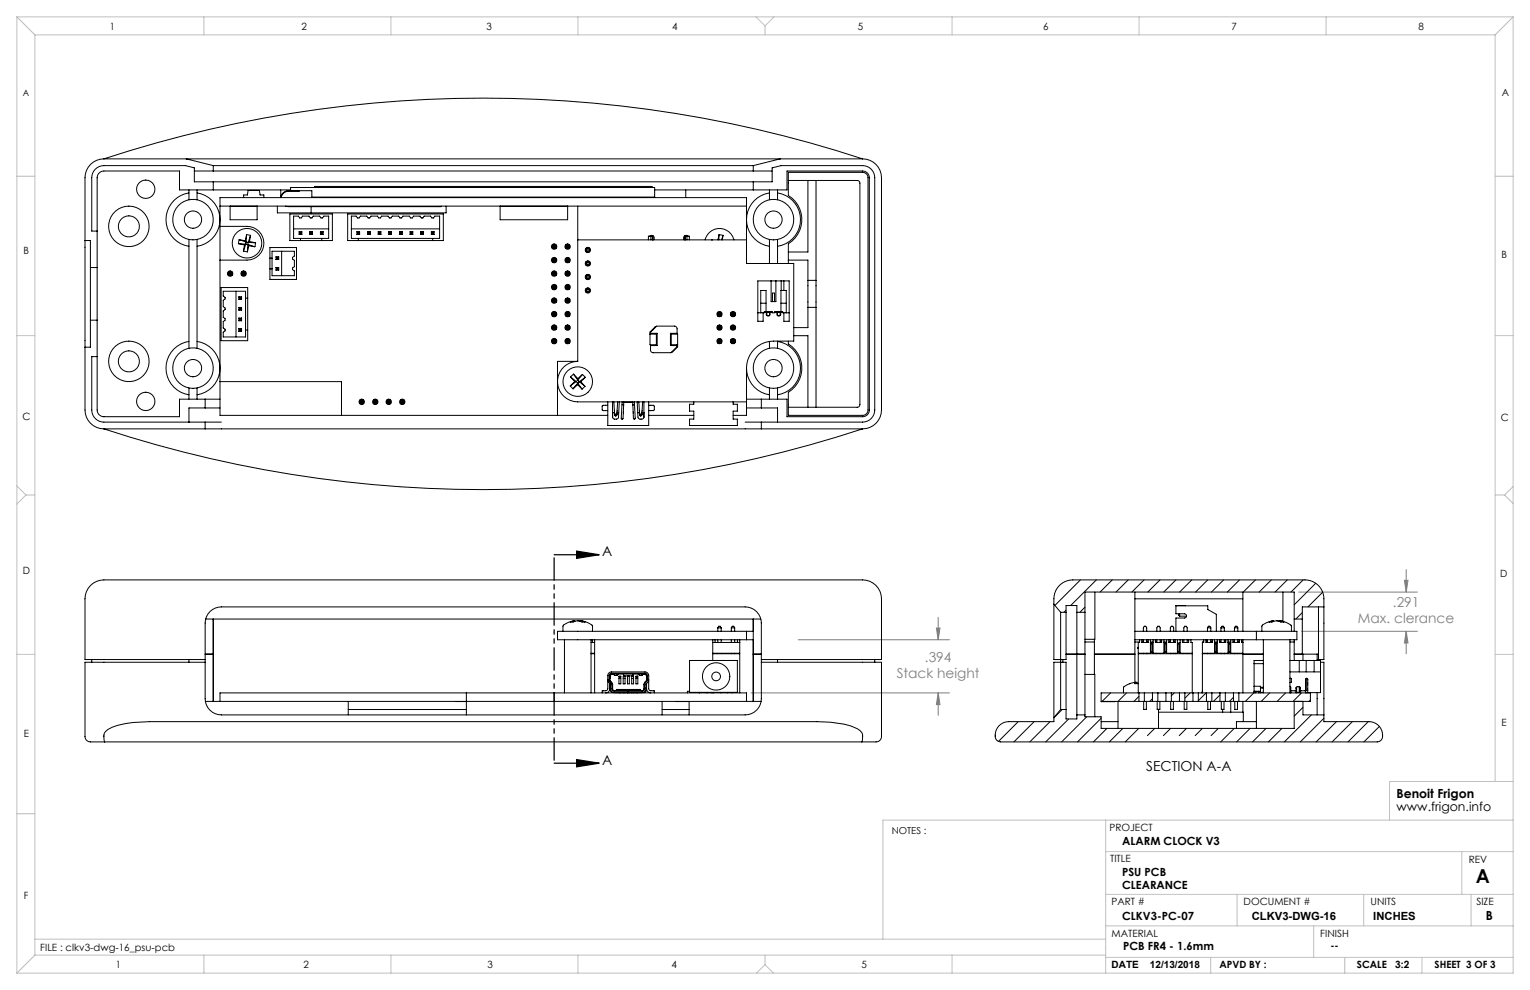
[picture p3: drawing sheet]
<svg xmlns="http://www.w3.org/2000/svg" width="432mm" height="279mm" viewBox="0 0 432 279" stroke-linecap="round" stroke-linejoin="round" font-family="sans-serif">
<path d="M156.4 156.6h12.7M162.7 155.5l6.4 1.1-6.4 1zM156.4 215.4h12.7M162.7 214.4l6.4 1-6.4 1z" fill="none" stroke="#000" stroke-width=".35"/>
<path d="M264.3 177.3h1l-.5 3.3zM264.8 174.2v6.4M366.5 167.1h33.5M367.3 178.2h32.7M396.4 163.8h1l-.5 3.3zM396.9 160.7v6.4M396.9 178.2v6.3M396.9 178.2l.5 3.3h-1zM211.9 195.6h56.1M225.3 180.6h42.7M264.8 195.6v6.3M264.8 195.6l.5 3.3h-1z" fill="none" stroke="#808080" stroke-width=".28"/>
<path d="M156.4 156.6v58.8" fill="none" stroke="#000" stroke-width=".35" stroke-dasharray="6.3 1.3 1.3 1.3 1.3 1.3" stroke-dashoffset="-.8"/>
<g fill="none" stroke="#c0c0c0" stroke-width=".28">
<path d="M4.8 4.8l5 5M4.8 4.8h422.2M4.8 4.8v269.8M9.8 9.8h412.2M9.8 9.8v259.8M57.5 4.8v5M110.3 4.8v5M163.1 4.8v5M213.4 4.8l2.5 2.5M215.9 7.3v2.5M218.4 4.8l-2.5 2.5M268.7 4.8v5"/>
<path d="M321.5 4.8v5M374.3 4.8v5M422 9.8v210.7M427 4.8l-5 5M427 4.8v269.8h-422.2M4.8 49.7h5M422 49.7h5M4.8 94.7h5M422 94.7h5M4.8 137.1l2.5 2.6M7.3 139.7l-2.5 2.6M7.3 139.7h2.5"/>
<path d="M422 139.7h2.6M424.6 139.7l2.4 2.4M427 137.3l-2.4 2.4M4.8 184.7h5M422 184.7h5M4.8 229.7h5M312 231.5v43.1M427 231.5h-177.8v33.6M427 220.5h-34.8v11M312 240.3h115M312 252.4h115M349.1 252.4v8.9"/>
<path d="M384.9 252.4v8.9M412.6 240.3v12.1M415.2 252.4v8.9M9.8 265.1h302.2M9.8 269.6l-5 5M9.8 269.6h302.2M57.5 269.6v5M110.3 269.6v5M163.1 269.6v5M215.9 272.2l-2.4 2.4M215.9 272.2l2.4 2.4M215.9 269.6v2.6"/>
<path d="M268.7 269.6v5M312 270.2h115M312 261.3h115M341.7 270.2v4.4M370.8 261.3v8.9M379.5 270.2v4.4M401.3 270.2v4.4"/>
</g>
<path d="M162.7 155.5l6.4 1.1-6.4 1zM162.7 214.4l6.4 1-6.4 1z" fill="#000"/>
<path d="M264.8 195.6l.5 3.3h-1zM264.3 177.3h1l-.5 3.3zM396.9 178.2l.5 3.3h-1zM396.4 163.8h1l-.5 3.3z" fill="#808080"/>
<g fill="none" stroke="#000" stroke-width=".28">
<path d="M29.3 44.8a5.3 5.3 0 0 0-5.3 5.4v17.7M29.3 44.8a342.8 342.8 0 0 1 214.1 0M29.3 44.8h214.1M52.6 44.8l7.6 1.9M53.3 54.4a7.6 7.6 0 0 0-6.5 7.6 7.6 7.6 0 0 0 6.5 7.5M53.3 53.6v2.8M54.8 48.3h163.1M55.6 54.4a7.6 7.6 0 0 1 6.5 7.6 7.6 7.6 0 0 1-6.5 7.5M55.6 53.6v2.8M60.2 46.7v1.6M60.2 51.3v2.3M60.2 46.7h152.4"/>
<path d="M62.1 58.2h148.6M64.9 58.2v3.8h7.7v-3.8M64.9 58.2h7.7M68.8 55.8v-.8h1l.2-1.3h3.2l.2 1.3h1.1v.8M78.3 58.2v1.9h47.6v-1.9M79.2 53.6v2M80.6 58.2l.8 .1h43.1v-.1M82 53.8v-.9h102.8v2.7h-96.8v-1.8h-6.6a2.25 2.25 0 0 0-2.2 2M82 53.6h-31.3v-5.3h-21.4a1.91 1.91 0 0 0-1.9 1.9v65.5a1.91 1.91 0 0 0 1.9 1.9h21.4v-4.9h11.4M84.4 53.8v.2h-3a2.1 2.1 0 0 0-2.1 1.8M87.8 58.3v1.8M88.8 52.9v-.3h95.2v.3"/>
<path d="M141.1 58.2h19.1M141.1 58.2v3.8h19.1v-3.8M163.1 58.2v43.8M184.8 53.6h37.3v-5.3h21.3a1.91 1.91 0 0 1 1.9 1.9v65.5a1.91 1.91 0 0 1-1.9 1.9h-21.3v-4.9h-11.4M193.5 53.6v2.2M212.6 46.7v1.6M212.6 51.3v2.3M217.2 54.4a7.6 7.6 0 0 0-6.5 7.6 7.6 7.6 0 0 0 6.5 7.5M217.2 53.6v2.8M219.4 54.4a7.6 7.6 0 0 1 6.5 7.6 7.6 7.6 0 0 1-6.5 7.5M219.4 53.6v2.8M220.2 44.8l-7.6 1.9"/>
<path d="M222.5 50.9h19.4a.76 .76 0 0 1 .8 .8v62.5a.76 .76 0 0 1-.8 .7h-19.4M222.5 50.9v-2.3h20.9a1.52 1.52 0 0 1 1.6 1.6v65.5a1.52 1.52 0 0 1-1.6 1.5h-20.9v-2.3M222.5 50.9v4.3a8 8 0 0 1 0 13.6v5.6M228 50.9v20.2h-5.5M230.3 50.9v28.2M243.4 44.8a5.3 5.3 0 0 1 5.4 5.4v65.5a5.3 5.3 0 0 1-5.4 5.3M24 67.9v30.1M24 67.9h1.5v30.1h-1.5M25.5 75.5h1.9M27.4 65.2h-1.5v-15a3.4 3.4 0 0 1 3.4-3.5h23l2.5 .7v3.9h163.1v-3.9l2.5-.7h23a3.4 3.4 0 0 1 3.5 3.5v65.5a3.4 3.4 0 0 1-3.5 3.4h-28.5M53.3 67.6v30.7M55.6 67.6v30.7"/>
<path d="M62.1 63.9h7.6a4.8 4.8 0 0 1 4.8 4.7 4.8 4.8 0 0 1-4.8 4.8h-7.6M64.5 76.7v1M64.5 76.7l.2 .3M64.5 76.7h.9M64.5 77.7h.9M64.7 77h.5M64.7 77.4h.5M64.7 77v.4M64.7 77.4l-.2 .3M65.2 77v.4M65.2 77.4l.2 .3M65.4 76.7l-.2 .3"/>
<path d="M65.4 76.7v1M67.3 68.8l1.7 .3M67.3 68.8l2.1 .1M67.5 67.7l1.7 .2M67.5 67.7l-.2 1.1M67.5 67.7l2 .6M68.3 76.7v1M68.3 76.7l.2 .3M68.3 76.7h.9M68.3 77.7h.9M68.5 77v.4M68.5 77.4l-.2 .3"/>
<path d="M68.5 77h.5M68.5 77.4h.5M68.7 70.9l1.1 .2M69 77.4l.2 .3M69 77v.4M69 69.1l-.3 1.8M69.2 67.9l.3 .4M69.2 76.7l-.2 .3M69.2 76.7v1M69.4 68.9l-.4 .2M69.4 68.9l-.7 2M69.4 68.9l.6 .1"/>
<path d="M69.5 68.3l.6 .1M69.5 68.3l-.1 .6M69.6 66.2l1.1 .2M69.6 66.2l-.4 1.7M69.6 66.2l-.1 2.1M70 69l.2 .4M70 69l1.9 .6M70 69l-.2 2.1M70.1 68.4l2 .1M70.1 68.4l-.1 .6M70.2 69.4l-.4 1.7M70.2 69.4l1.7 .2"/>
<path d="M70.4 68.2l1.7 .3M70.4 68.2l-.3 .2M70.7 66.4l-.3 1.8M70.7 66.4l-.6 2M72.1 68.5l-.2 1.1M76.2 72.9h.6M76.2 69.9h7.5v9h-7.5zM76.2 75.9h.6M76.8 70.9h6.3v1.4l-.5 .3v.5l.5 .4v1.8l-.5 .3v.5l.5 .4v1.3h-6.3zM77.9 72.5l.2 .1M77.9 73.2h.8M77.9 72.5h.8"/>
<path d="M77.9 72.5v.7M77.9 75.5v.7M77.9 75.5l.2 .1M77.9 76.2h.8M77.9 75.5h.8M78.1 73.1l-.2 .1M78.1 73.1h.4M78.1 72.6h.4M78.1 72.6v.5M78.1 75.6v.5M78.1 76.1l-.2 .1M78.1 76.1h.4"/>
<path d="M78.1 75.6h.4M78.5 73.1l.2 .1M78.5 72.6v.5M78.5 75.6v.5M78.5 76.1l.2 .1M78.7 72.5l-.2 .1M78.7 72.5v.7M78.7 75.5v.7M78.7 75.5l-.2 .1M79.5 70.9v6.9M81.8 60.4h12v7.5h-12zM82.9 61h1.3l.4 .5h.4l.4-.5h1.8l.4 .5h.4l.4-.5h1.8l.4 .5h.4l.4-.5h1.4v6.3h-9.9z"/>
<path d="M82.9 64.6h9.9M84.4 65.4v.8M84.4 65.4l.2 .2M84.4 65.4h.8M84.4 66.2h.8M84.6 66l-.2 .2M84.6 65.6v.4M84.6 65.6h.4M84.6 66h.4M84.8 67.3v.6M85 66l.2 .2M85 65.6v.4"/>
<path d="M85.2 65.4l-.2 .2M85.2 65.4v.8M87.4 65.4v.8M87.4 65.4l.2 .2M87.4 65.4h.8M87.4 66.2h.8M87.6 66l-.2 .2M87.6 65.6v.4M87.6 65.6h.4M87.6 66h.4M88 66l.2 .2M88 65.6v.4"/>
<path d="M88.2 65.4l-.2 .2M88.2 65.4v.8M90.4 65.4h.8M90.4 65.4v.8M90.4 65.4l.2 .2M90.4 66.2h.8M90.6 65.6h.4M90.6 66l-.2 .2M90.6 66h.4M90.6 65.6v.4M90.8 67.3v.6M91 66l.2 .2"/>
<path d="M91 65.6v.4M91.2 65.4l-.2 .2M91.2 65.4v.8M98.1 60.4h27v7.5h-27zM99.2 61h1.3l.4 .5h.4l.4-.5h1.8l.4 .5h.4l.4-.5h1.8l.4 .5h.4l.4-.5h1.8l.4 .5h.4l.4-.5h1.8l.4 .5h.4l.4-.5h1.8l.4 .5h.4l.4-.5h1.8l.4 .5h.4l.4-.5h1.8l.4 .5h.4l.4-.5h1.4v6.3h-24.9zM99.2 64.6h24.9M100.7 65.4h.8M100.7 66.2h.8M100.7 65.4v.8M100.7 65.4l.2 .2M100.9 65.6h.4M100.9 66h.4"/>
<path d="M100.9 66l-.2 .2M100.9 65.6v.4M101.1 67.3v.6M101.3 66l.2 .2M101.3 65.6v.4M101.5 65.4l-.2 .2M101.5 65.4v.8M103.7 65.4h.8M103.7 66.2h.8M103.7 65.4v.8M103.7 65.4l.2 .2M103.9 65.6h.4"/>
<path d="M103.9 66h.4M103.9 66l-.2 .2M103.9 65.6v.4M104.3 66l.2 .2M104.3 65.6v.4M104.5 65.4l-.2 .2M104.5 65.4v.8M106.7 65.4h.8M106.7 66.2h.8M106.7 65.4l.2 .2M106.7 65.4v.8M106.9 65.6h.4"/>
<path d="M106.9 66h.4M106.9 66l-.2 .2M106.9 65.6v.4M107.3 66l.2 .2M107.3 65.6v.4M107.5 65.4l-.2 .2M107.5 65.4v.8M109.7 65.4h.8M109.7 66.2h.8M109.7 65.4l.2 .2M109.7 65.4v.8M109.9 65.6h.4"/>
<path d="M109.9 66h.4M109.9 66l-.2 .2M109.9 65.6v.4M110.3 66l.2 .2M110.3 65.6v.4M110.5 65.4l-.2 .2M110.5 65.4v.8M112.7 65.4h.8M112.7 66.2h.8M112.7 65.4l.2 .2M112.7 65.4v.8M112.9 65.6h.4"/>
<path d="M112.9 66h.4M112.9 65.6v.4M112.9 66l-.2 .2M113.3 65.6v.4M113.3 66l.2 .2M113.5 65.4l-.2 .2M113.5 65.4v.8M115.7 65.4h.8M115.7 66.2h.8M115.7 65.4l.2 .2M115.7 65.4v.8M115.9 65.6h.4"/>
<path d="M115.9 66h.4M115.9 65.6v.4M115.9 66l-.2 .2M116.3 65.6v.4M116.3 66l.2 .2M116.5 65.4l-.2 .2M116.5 65.4v.8M118.7 65.4h.8M118.7 66.2h.8M118.7 65.4l.2 .2M118.7 65.4v.8M118.9 65.6h.4"/>
<path d="M118.9 66h.4M118.9 65.6v.4M118.9 66l-.2 .2M119.3 65.6v.4M119.3 66l.2 .2M119.5 65.4l-.2 .2M119.5 65.4v.8M121.7 65.4h.8M121.7 66.2h.8M121.7 65.4v.8M121.7 65.4l.2 .2M121.9 65.6h.4"/>
<path d="M121.9 66h.4M121.9 66l-.2 .2M121.9 65.6v.4M122.1 67.3v.6M122.3 66l.2 .2M122.3 65.6v.4M122.5 65.4l-.2 .2M122.5 65.4v.8M155.9 76.7h1M155.9 77.7h1M155.9 69.1l.3 .3M155.9 69.1h1"/>
<path d="M155.9 70.1h1M155.9 69.1v1M155.9 72.9v1M155.9 76.7v1M155.9 72.9l.3 .3M155.9 72.9h1M155.9 73.9h1M155.9 76.7l.3 .3M156.2 73.2h.4M156.2 77h.4M156.2 77.4h.4M156.2 69.8h.4"/>
<path d="M156.2 69.4v.4M156.2 73.2v.4M156.2 77v.4M156.2 69.4h.4M156.2 73.6l-.3 .3M156.2 69.8l-.3 .3M156.2 73.6h.4M156.2 77.4l-.3 .3M156.6 69.4v.4M156.6 73.2v.4M156.6 77v.4M156.6 69.8l.3 .3"/>
<path d="M156.6 73.6l.3 .3M156.6 77.4l.3 .3M156.9 72.9l-.3 .3M156.9 69.1l-.3 .3M156.9 69.1v1M156.9 72.9v1M156.9 76.7v1M156.9 76.7l-.3 .3M159.7 76.7h1M159.7 77.7h1M159.7 69.1l.3 .3M159.7 69.1h1"/>
<path d="M159.7 70.1h1M159.7 69.1v1M159.7 72.9v1M159.7 76.7v1M159.7 76.7l.3 .3M159.7 72.9h1M159.7 72.9l.3 .3M159.7 73.9h1M160 73.2h.4M160 77h.4M160 77.4h.4M160 69.8h.4"/>
<path d="M160 69.4h.4M160 69.8l-.3 .3M160 69.4v.4M160 73.2v.4M160 77v.4M160 73.6h.4M160 73.6l-.3 .3M160 77.4l-.3 .3M160.4 69.8l.3 .3M160.4 69.4v.4M160.4 73.2v.4M160.4 77v.4"/>
<path d="M160.4 77.4l.3 .3M160.4 73.6l.3 .3M160.7 69.1l-.3 .3M160.7 69.1v1M160.7 72.9v1M160.7 76.7v1M160.7 72.9l-.3 .3M160.7 76.7l-.3 .3M163.1 67.7h47.6M165.4 77.7h1v.9h-1zM165.4 70.1h1v.9h-1zM165.4 73.9h1v.9h-1z"/>
<path d="M165.4 70.3h1M165.4 70.8h1M165.4 74.2h1M165.4 74.6h1M165.4 78h1M165.4 78.4h1M183.4 66.7a.75 .75 0 0 1 1-.1 .75 .75 0 0 1 0 1.1M183.7 66.7v1M184.1 66.7v1M184.3 66.7h-1.3v1M184.3 66.5v1.2M193.3 66.7h1.2v1"/>
<path d="M193.3 66.5v1.2M193.4 66.7v1M193.9 66.7v1M194.2 66.7a.75 .75 0 0 0-1.1-.1 .75 .75 0 0 0 0 1.1M199 67.7a4.2 4.2 0 0 1 4.1-3.2 4.2 4.2 0 0 1 4 3.2M201 67.7h.1M202.9 66.2l1.1 .2M202.9 66.2l-.3 1.5M202.9 66.2v1.5M204 66.4l-.2 1.3M204 66.4l-.4 1.3M217.2 67.6v6.8"/>
<path d="M217.6 79.3v5.8h1.4v-5.8M219.4 67.6v6.8M220.5 79.3v2.7M221.2 79.3v2.7M222.5 73.4h5.5v5.7M228 79.1v7.6M228 79.1h2.3M230.3 79.1v7.6M24 98v17.7a5.3 5.3 0 0 0 5.3 5.3M25.5 90.4h1.9M53.3 96.4a7.6 7.6 0 0 0-6.5 7.5 7.6 7.6 0 0 0 6.5 7.5M55.6 96.4a7.6 7.6 0 0 1 6.5 7.5 7.6 7.6 0 0 1-6.5 7.5"/>
<path d="M62.4 81.2h7.5v15h-7.5zM63 82.2h6.3v12.9h-6.3v-1.3l.5-.4v-.5l-.5-.3v-1.8l.5-.4v-.5l-.5-.3v-1.8l.5-.4v-.5l-.5-.3v-1.8l.5-.4v-.5l-.5-.3zM66.6 82.2v12.9M67.4 83.8l.2 .1M67.4 83.8h.8M67.4 83.8v.7M67.4 86.8v.7M67.4 89.8v.7M67.4 92.8v.7M67.4 84.5h.8M67.4 86.8l.2 .1M67.4 87.5h.8"/>
<path d="M67.4 86.8h.8M67.4 89.8l.2 .1M67.4 89.8h.8M67.4 90.5h.8M67.4 92.8l.2 .1M67.4 93.5h.8M67.4 92.8h.8M67.6 83.9h.4M67.6 84.4h.4M67.6 83.9v.5M67.6 86.9v.5M67.6 89.9v.5"/>
<path d="M67.6 92.9v.5M67.6 84.4l-.2 .1M67.6 87.4l-.2 .1M67.6 87.4h.4M67.6 86.9h.4M67.6 90.4l-.2 .1M67.6 89.9h.4M67.6 90.4h.4M67.6 93.4l-.2 .1M67.6 92.9h.4M67.6 93.4h.4M68 83.9v.5"/>
<path d="M68 86.9v.5M68 89.9v.5M68 92.9v.5M68 84.4l.2 .1M68 87.4l.2 .1M68 90.4l.2 .1M68 93.4l.2 .1M68.2 83.8l-.2 .1M68.2 83.8v.7M68.2 86.8v.7M68.2 89.8v.7M68.2 92.8v.7"/>
<path d="M68.2 86.8l-.2 .1M68.2 89.8l-.2 .1M68.2 92.8l-.2 .1M69.3 93.2h.6M69.3 84.2h.6M155.9 84.4h1M155.9 92.9h1M155.9 80.6v.9M155.9 84.4v.9M155.9 88.2v.9M155.9 92v.9M155.9 95.8v.9"/>
<path d="M155.9 80.6l.3 .2M155.9 80.6h1M155.9 81.5h1M155.9 84.4l.3 .2M155.9 85.3h1M155.9 88.2l.3 .2M155.9 88.2h1M155.9 89.1h1M155.9 92l.3 .3M155.9 92h1M155.9 95.8l.3 .3M155.9 95.8h1"/>
<path d="M155.9 96.7h1M156.2 80.8v.4M156.2 84.6v.4M156.2 88.4v.5M156.2 92.3v.4M156.2 96.1v.4M156.2 81.2l-.3 .3M156.2 85l-.3 .3M156.2 80.8h.4M156.2 81.2h.4M156.2 88.9l-.3 .2M156.2 84.6h.4"/>
<path d="M156.2 85h.4M156.2 92.7l-.3 .2M156.2 88.4h.4M156.2 88.9h.4M156.2 96.5l-.3 .2M156.2 92.7h.4M156.2 92.3h.4M156.2 96.1h.4M156.2 96.5h.4M156.6 80.8v.4M156.6 84.6v.4M156.6 88.4v.5"/>
<path d="M156.6 92.3v.4M156.6 96.1v.4M156.6 81.2l.3 .3M156.6 85l.3 .3M156.6 88.9l.3 .2M156.6 92.7l.3 .2M156.6 96.5l.3 .2M156.9 80.6v.9M156.9 84.4v.9M156.9 88.2v.9M156.9 92v.9M156.9 95.8v.9"/>
<path d="M156.9 80.6l-.3 .2M156.9 84.4l-.3 .2M156.9 88.2l-.3 .2M156.9 92l-.3 .3M156.9 95.8l-.3 .3M159.7 84.4h1M159.7 92.9h1M159.7 80.6v.9M159.7 84.4v.9M159.7 88.2v.9M159.7 92v.9M159.7 95.8v.9"/>
<path d="M159.7 80.6l.3 .2M159.7 84.4l.3 .2M159.7 80.6h1M159.7 81.5h1M159.7 88.2l.3 .2M159.7 85.3h1M159.7 92l.3 .3M159.7 88.2h1M159.7 89.1h1M159.7 95.8l.3 .3M159.7 92h1M159.7 95.8h1"/>
<path d="M159.7 96.7h1M160 80.8v.4M160 84.6v.4M160 88.4v.5M160 92.3v.4M160 96.1v.4M160 81.2l-.3 .3M160 80.8h.4M160 81.2h.4M160 85l-.3 .3M160 84.6h.4M160 85h.4"/>
<path d="M160 88.9l-.3 .2M160 88.4h.4M160 88.9h.4M160 92.7l-.3 .2M160 92.7h.4M160 92.3h.4M160 96.1h.4M160 96.5l-.3 .2M160 96.5h.4M160.4 80.8v.4M160.4 84.6v.4M160.4 88.4v.5"/>
<path d="M160.4 92.3v.4M160.4 96.1v.4M160.4 81.2l.3 .3M160.4 85l.3 .3M160.4 88.9l.3 .2M160.4 92.7l.3 .2M160.4 96.5l.3 .2M160.7 80.6v.9M160.7 84.4v.9M160.7 88.2v.9M160.7 92v.9M160.7 95.8v.9"/>
<path d="M160.7 80.6l-.3 .2M160.7 84.4l-.3 .2M160.7 88.2l-.3 .2M160.7 92l-.3 .3M160.7 95.8l-.3 .3M165.4 82.2h1M165.4 81.5h1v1h-1zM165.4 81.8h1M183.6 97.3v1.5a.75 .75 0 0 0 .7 .7h5.1l1.7-1.7v-.5M183.6 94.3v-.5l1.7-1.8h5a.75 .75 0 0 1 .8 .8v1.5M183.6 94.1h1.9v3.4h-1.9M185 92.4l-.1-.1-1.5 1.4v3.6h1.8v-3h-1.8"/>
<path d="M191.1 94.1h-1.9v3.4h1.9M191.2 97.3h-1.8v-3h1.8v3.6l-1.4 1.4-.1-.1M202.6 88.2v.9M202.6 92v.9M202.6 95.8v.9M202.6 92.9h.9M202.6 88.2h.9M202.6 89.1h.9M202.6 92h.9M202.6 95.8h.9M202.6 96.7h.9M202.6 88.2l.2 .2"/>
<path d="M202.6 92l.2 .2M202.6 95.8l.2 .3M202.8 88.9h.5M202.8 92.7h.5M202.8 96.5h.5M202.8 92.7l-.2 .2M202.8 88.4v.5M202.8 92.2v.5M202.8 96.1v.4M202.8 88.4h.5M202.8 88.9l-.2 .2M202.8 92.2h.5"/>
<path d="M202.8 96.5l-.2 .2M202.8 96.1h.5M203.3 88.4v.5M203.3 92.2v.5M203.3 96.1v.4M203.3 88.9l.2 .2M203.3 92.7l.2 .2M203.3 96.5l.2 .2M203.5 88.2v.9M203.5 92v.9M203.5 95.8v.9M203.5 92l-.2 .2"/>
<path d="M203.5 88.2l-.2 .2M203.5 95.8l-.2 .3M206.4 88.2v.9M206.4 92v.9M206.4 95.8v.9M206.4 92.9h.9M206.4 88.2h.9M206.4 89.1h.9M206.4 92h.9M206.4 95.8h.9M206.4 96.7h.9M206.4 88.2l.3 .2"/>
<path d="M206.4 92l.3 .2M206.4 95.8l.3 .3M206.7 88.9h.4M206.7 92.7h.4M206.7 96.5h.4M206.7 88.9l-.3 .2M206.7 88.4v.5M206.7 92.2v.5M206.7 96.1v.4M206.7 88.4h.4M206.7 92.2h.4M206.7 92.7l-.3 .2"/>
<path d="M206.7 96.5l-.3 .2M206.7 96.1h.4M207.1 88.9l.2 .2M207.1 92.7l.2 .2M207.1 88.4v.5M207.1 92.2v.5M207.1 96.1v.4M207.1 96.5l.2 .2M207.3 88.2v.9M207.3 92v.9M207.3 95.8v.9M207.3 88.2l-.2 .2"/>
<path d="M207.3 92l-.2 .2M207.3 95.8l-.2 .3M213.9 88.3h1.8v-.2h.5v-6.1h-1.5v6.3M214.7 85.6h1.5M215.4 88.3v2.4h-1.5v-11.4h8.8v11.4h-1.5v-2.4M215.7 88.1h2.2M216.2 88h1.7v.3h.8v-.3h1.7M216.4 88.1v.9h.8M216.4 88.2a.56 .56 0 0 0 0 .8 .56 .56 0 0 0 .8 0 .56 .56 0 0 0 0-.8M217.2 89v.1M217.2 96.4v1.9M217.2 88.1v.9"/>
<path d="M218 85.1v-2.4h.6v2.4M218.7 88.1h2.2M219.4 88.1v.9M219.4 88.2a.56 .56 0 0 0 0 .8 .56 .56 0 0 0 .8 0 .56 .56 0 0 0 0-.8M219.4 96.4a7.6 7.6 0 0 1 6.5 7.5 7.6 7.6 0 0 1-6.5 7.5M219.4 89v.1M219.4 96.3v2M220.2 88.1v.9h-.8M220.4 85.6h1.5M221.9 88.3v-6.3h-1.5v6.1h.5v.2h1.8M222.5 96.3v.8a8 8 0 0 1 0 13.6v4.2M224 94.7h4v20.2"/>
<path d="M228 86.7v5.8h-4M228 86.7h2.3M230.3 86.7v28.2M27.4 100.7h-1.5v15a3.4 3.4 0 0 0 3.4 3.4h28.6M53.3 109.5v3.2M55.6 109.5v3.2M57.9 119.1h4.6M57.9 112.7v2.4M57.9 119.1v1.9M62.1 115.1h-8.8v4M62.1 107.7h34.3v9.5M101.6 112.9l.3 .3"/>
<path d="M101.6 112.9h1M101.6 112.9v1M101.6 113.9h1M101.9 113.6h.4M101.9 113.2h.4M101.9 113.6l-.3 .3M101.9 113.2v.4M102.3 113.2v.4M102.3 113.6l.3 .3M102.6 112.9l-.3 .3M102.6 112.9v1M105.4 112.9h1"/>
<path d="M105.4 112.9l.3 .3M105.4 112.9v1M105.4 113.9h1M105.7 113.6h.4M105.7 113.2h.4M105.7 113.6l-.3 .3M105.7 113.2v.4M106.1 113.2v.4M106.1 113.6l.3 .3M106.4 112.9l-.3 .3M106.4 112.9v1M109.2 112.9v1"/>
<path d="M109.2 112.9l.3 .3M109.2 112.9h1M109.2 113.9h1M109.5 113.6h.4M109.5 113.2v.4M109.5 113.2h.4M109.5 113.6l-.3 .3M109.9 113.2v.4M109.9 113.6l.3 .3M110.2 112.9l-.3 .3M110.2 112.9v1M113 112.9l.3 .3"/>
<path d="M113 112.9v1M113 112.9h1M113 113.9h1M113.3 113.2v.4M113.3 113.6l-.3 .3M113.3 113.6h.4M113.3 113.2h.4M113.7 113.2v.4M113.7 113.6l.3 .3M114 112.9l-.3 .3M114 112.9v1M160.9 108.9l.8 .8"/>
<path d="M161 106.4l1.2 1.3M161 106.4l1.6 1.3M161.8 105.6l1.3 1.2M161.8 105.6l-.8 .8M161.8 105.6l1.3 1.7M162.2 107.7l-1.3 1.2M162.2 107.7h.4M162.6 107.7l-1.7 1.2M162.6 107.7l.4 .4M163 108.6l-1.3 1.1M163 108.6l1.3 1.2M163 108.1v.5"/>
<path d="M163 108.1l1.3 1.7M163 108.1l-1.3 1.6M163.1 102a5.7 5.7 0 0 0-5.8 5.7 5.7 5.7 0 0 0 5.8 5.7h47.6M163.1 102h-5.8v15.2M163.1 107.3l-.5 .4M163.1 107.3l.4 .4M163.1 106.8v.5M163.5 107.7h.4M163.5 107.7l1.6 1.3M163.5 107.7l-.5 .4M163.9 107.7l1.2 1.3M164.4 105.7l.8 .8"/>
<path d="M164.4 105.7l-1.3 1.1M164.4 105.7l-1.3 1.6M165.1 109l-.8 .8M165.2 106.5l-1.3 1.2M165.2 106.5l-1.7 1.2M171.5 113.4v6.7h11.6v-6.7M171.5 114.4h-1.3l-.2 .3 .1 1.1 1.4 .1M172.9 113.4v4.4l.6 .5 .7-.1 .3-.4 .3-4.4M172.9 116.5h.1M172.9 116.5h.5M172.9 116.5v1.3M173.2 113.4l.3 3.7 .3 .3"/>
<path d="M173.5 116.9h.6l-.3 .4M173.5 116.9l.3 .4M173.8 117.3h.1M173.8 117.4h.1M174.1 116.5h.5M174.3 113.4l-.2 3.7-.3 .3M175.5 114.2h.5M175.6 113.4l-.3 4.6 .2 .3 .3-.2 .2-4.7M176 113.5h2.6M178.6 113.4v.1M178.6 114.2h.5M179 113.4l.3 4.6-.2 .3-.3-.2-.2-4.6"/>
<path d="M179.8 113.4l.3 4.4 .5 .5 .8-.1 .3-.4v-4.4M180 116.5h.5M180.3 113.4l.2 3.7 .3 .3M180.5 116.9h.6a.33 .33 0 0 1-.3 .4 .33 .33 0 0 1-.3-.4zM180.8 117.3h.1M180.8 117.4h.1M181.2 116.5h.5M181.4 113.4l-.3 3.7-.3 .3M181.7 116.5h.1M181.7 116.5v1.3M183.1 114.4h1.3l.3 .3-.2 1.1-1.4 .1M183.1 117.2h12.7"/>
<path d="M195.8 113.4v.7h-1.2v1.9h1.2v2.3h-1.2v1.8h13.5v-1.8h-1.2v-2.3h1.2v-1.9h-1.2v-.7M210.3 119.1h4.6M210.7 103.9a7.6 7.6 0 0 0 6.5 7.5M210.7 103.9a7.6 7.6 0 0 1 7.6-7.6h5.7v-21.9h-13.3v-18.6h-148.6v61.4h109.4M210.7 103.9v13.3h-3.8M210.7 115.1h8.7v4M214.9 112.7v2.4M214.9 119.1v1.9M217.2 109.5v3.2M219.4 109.5v3.2M29.3 121a342.8 342.8 0 0 0 214.1 0M29.3 121h28.6"/>
<path d="M57.9 121h157M214.9 121h28.5M58 174.7h156.7M59.2 172.6a4.6 4.6 0 0 1 3.3-1.3h147.8a4.6 4.6 0 0 1 4.6 4.6v21.3a4.6 4.6 0 0 1-4.6 4.6h-147.8a4.6 4.6 0 0 1-4.6-4.6v-21.3a4.6 4.6 0 0 1 1.3-3.3zM60.2 174.7v23.3M162.2 175.2l-1.7 .4-1.5 .9-.1 1.7M162.2 175.2l-1.3 .4h.8l1.3-.4M162.2 175.2v.2M163 175.2l1.3 .4h.8l-1.2-.4M163.1 175.2l.8 .2M163.1 175.2h.1M163.9 175.2v.2"/>
<path d="M163.9 175.2l1.7 .4 1.5 .9 .1 1.7M202.6 177.2v1M202.6 177.2h.9M202.6 177.2l.2-.5h.5l.2 .5M203.5 177.2v1M206.4 177.2h.9M206.4 177.2l.3-.5h.4l.2 .5M206.4 177.2v1M207.3 177.2v1M210.7 178.2h-53.4v2.4h53.4M210.7 178.2h1.9M210.7 178.2v2.4"/>
<path d="M212.6 174.7v23.3M297.4 170.5l1.9 2.3M299.3 172.8h1.6M299.3 172.8v27.4M300.9 172.2l-.6 .6M303.9 172.8h2.3M304.9 163.7l-7.2 7.2M306.2 171.4l-1.4 1.4M309 167.1v13.3h-2.8M309.4 163.7l-7.2 7.2M313.9 163.7l-3.4 3.4M318.4 163.7l-3.4 3.4"/>
<path d="M320.3 178.2h34.3M320.3 167.1v25.5M320.3 169h30.5M322.7 178.2v-1l.2-.5h.5l.2 .5v1M322.9 163.7l-3.4 3.4M326.5 178.2v-1l.2-.5h.5l.2 .5v1M327.4 163.7l-3.5 3.4M330.3 178.2v-1l.3-.5h.4l.2 .5v1M331.9 163.7l-3.5 3.4M331.9 171h9v1l2.4 1.4v4.8M332.8 173.2l-.2 .4 .3 .3M332.9 173.2v.7"/>
<path d="M332.9 173.9h2M334.1 178.2v-1l.3-.5h.4l.3 .5v1M334.6 171l-2.7-.1v2.3h2.4a.6 .6 0 0 1 .6 .6 .6 .6 0 0 1-.6 .6h-2.4v3.8M336.4 163.7l-3.5 3.4M340.8 177.2h.9M340.8 177.2l.2-.5h.5l.2 .5M340.8 177.2v1M340.8 163.7l-3.4 3.4M341.7 177.2v1M344.6 177.2h.9M344.6 177.2l.2-.5h.5l.2 .5M344.6 177.2v1"/>
<path d="M345.3 163.7l-3.4 3.4M345.5 177.2v1M348.4 177.2h.9M348.4 177.2l.3-.5h.4l.2 .5M348.4 177.2v1M349.3 177.2v1M349.8 163.7l-3.4 3.4M350.8 167.1v11.1M354.3 163.7l-3.4 3.4M354.6 178.2h11.4v2.4h-11.4M354.6 178.2v2.4M358.8 163.7l-3.4 3.4"/>
<path d="M359.4 175.2l-1.6 .4-1.6 .9-.1 1.7M359.4 175.2l-1.2 .4h.6a3.1 3.1 0 0 1 2.9 0h.6l-1.1-.4M359.4 175.2l.1 .2M360.3 175.2l.8 .2M360.3 175.2h.1M361.2 175.2l-.1 .2M361.2 175.2l1.6 .4 1.5 .9 .2 1.7M362.1 167.1v8.3M363.3 163.7l-3.4 3.4M365.3 174.7h2.2M365.3 178.2v-11.1h-59.1v35.2h4.6v3.3h54.5v-7.6M367.5 172.9l-1.8 1.8"/>
<path d="M367.8 163.7l-3.4 3.4M371.3 164.6l-6 6.1M372.1 171.3v14.8M373.3 167.1l-4.2 4.2M373.6 171.3a6.7 6.7 0 0 0-1.8-6.3 5.3 5.3 0 0 0-3.5-1.3h-65.5a5.3 5.3 0 0 0-5.4 5.3v17.1h3.5v-15.2h3v32h-3v-16h-3.5v16.8h-12.7a3.7 3.7 0 0 0-3.4 5.2l1.1 .5h106.3a1.65 1.65 0 0 0 1.5-2.1 3.8 3.8 0 0 0-3.8-3.6h-12.8v-1.9M373.6 171.3v14.8h-1.5M373.6 171.3h-6.1v13.3M25.9 186.1v.8M53.3 186.1v.8M57.9 186.1h-33.9v-17.1a5.3 5.3 0 0 1 5.3-5.3h214.1a5.3 5.3 0 0 1 5.4 5.3v17.1h-33.9M57.9 184.6h2.3M57.9 186.9h-33.9v21a1.7 1.7 0 0 0 2.2 1.5h3.3"/>
<path d="M58 198h156.8M62.1 198v-2.4h148.6v2.4M98.3 198v3.8M128.8 198h.1M131.6 195.6v6.2M156.4 195.6v2.4M159.3 180.6v15M166.8 180.6v15M166.8 184.5h1v11.1M166.8 181.3h1M167.2 180.6v.7M167.8 180.6v3.8h-1"/>
<path d="M170 195.6v-.6l1-.1 .5-.3v-3.9a1.05 1.05 0 0 1 1.1-1.1h9.4a1.05 1.05 0 0 1 1.1 1.1v3.9l.5 .3 1.1 .1v.6M171.5 191.9l.2 .6 .6 .6v1.3a1.05 1.05 0 0 0 1.1 1.1h3.8M172.1 194.6h.1M172.1 192.9v1.5a1.2 1.2 0 0 1-1.2 1.2M172.1 193.6l.1 .2M172.2 193v1.6a.9 .9 0 0 0 .9 .9M172.2 194.1h.1M173 190.2a.75 .75 0 0 0-.8 .8l-.1 .4M173 190.2l.4 .4M173.4 190.6h.8M173.5 190.2h.1M173.5 190.2l-.1 .4"/>
<path d="M174 194.9v-.3h6.7v.3M174.1 190.2l.1 .4M174.1 190.2h.1M174.5 190.2l-.3 .4M174.7 190.9l.2 .3 .3-.2M174.7 190.8h.5v2.2h-.5zM174.7 191.5h.5M174.7 195.5v.1M174.7 194.6v.3M175.2 195.5v.1M175.2 194.6v.3M175.9 190.8h.5v2.2h-.5z"/>
<path d="M175.9 190.2h.1M175.9 190.2l.1 .6h2.6l.1-.6M175.9 195.5v.1M175.9 194.6v.3M176.4 195.5v.1M176.4 194.6v.3M176.4 191.4l-.5 .1M177.1 190.8h.5v2.2h-.5zM177.1 195.5v.1M177.1 194.6v.3M177.2 195.1h-3.8l-.5-.2-.3-1.9-.7-1v-1.5l.2-.3 .5-.2h9.4l.5 .2 .2 .3v1.5l-.7 1-.3 1.9-.4 .2h-3.9M177.2 194.9l-4.2-.2-.1-1.7-.8-1 .2-1.6h10l.2 1.6-.7 1-.2 1.7-4.2 .2"/>
<path d="M177.2 194.9h.2M177.2 195.5h.2M177.2 194.9v.6M177.4 194.9v.6M177.6 195.5v.1M177.6 194.6v.3M178.3 191.5h.5M178.3 190.8h.5v2.2h-.5zM178.3 195.5v.1M178.3 194.6v.3M178.7 190.2h.1M178.8 195.5v.1"/>
<path d="M178.8 194.6v.3M179.5 190.8h.5v2.2h-.5zM179.5 191.5h.5M179.5 195.5v.1M179.5 194.6v.3M180 195.5v.1M180 194.6v.3M180 190.8l-.3 .4-.2-.2M180.1 190.2l.4 .4v-.4M180.5 190.6h.7M180.5 190.2h.1M181.1 190.2l.1 .4"/>
<path d="M181.1 190.2h.1M181.6 190.2l-.4 .4M181.7 190.2a.75 .75 0 0 1 .8 .8M182.3 194.1h.2M182.5 192.9v1.5a1.2 1.2 0 0 0 1.2 1.2M182.5 194.6a.9 .9 0 0 1-.9 .9M183.1 191.9l-.1 .5-.7 .7v1.3a1.05 1.05 0 0 1-1 1.1h-3.9M186.9 198v3.8M190.7 198h.1M194.5 198v3.8M194.6 195.1h-.6v.5M194.6 186.4h13.5v9h-13.5z"/>
<path d="M197.3 195.4v.2M197.5 195.4v.2M199.3 195.4v.2M199.7 195.4v.2M200.7 195.4v.2M201.2 186.4v-1.9h7.6v11.1M201.2 180.6v3.8h7.6v-3.8M201.2 195.4v.2M201.2 181.3h7.6M201.4 195.4v.2M201.8 180.6v.7M202.6 180.6v.7"/>
<path d="M202.6 184.4v.1M203.5 195.4v.2M203.5 180.6v.7M203.5 184.4v.1M205.3 195.4v.2M206.4 180.6v.7M206.4 184.4v.1M206.6 195.4v.2M207.3 180.6v.7M207.3 184.4v.1M208.1 180.6v.7M210.7 180.6h1.9"/>
<path d="M212.6 184.6h2.3M214.9 186.9h33.9v21a1.7 1.7 0 0 1-2.2 1.5h-3.4M219.4 186.1v.8M246.9 186.1v.8M300 186.1v.8M300.9 184.6h5.3M306.2 190.3h2.8v12M306.2 181.2h2.7M308.9 184.6h11.4zM308.9 180.4v9.9M310.8 198h10.6M313.4 195.6l-2.4 2.4"/>
<path d="M317.9 195.6l-2.4 2.4v7.6M318.8 192.9l-1.7 1v1.7M318.9 192.9l-.1 .1M320.3 180.6h34.3M320.3 181.2h1.3M320.5 192.6l-1.7 .4M320.5 192.6l-.2 .4 .9-.1M320.5 192.6l.1 .3M320.8 192.6l.3 .4M320.8 192.6h-.3M320.8 192.6v.3M321.2 195.6v-11.1h15.3v11.1"/>
<path d="M321.2 182.7h-.1v.3h.1M321.4 196.5l-1.4 1.5M321.4 198h1.6M321.4 195.6h1.6M321.4 195.6h-10.6v2.4h3.8M321.4 195.6v2.4M321.6 180.6v.7h-.4v3.1h3.5M322.3 180.6v.7h1.7v-.7M322.3 181.2h.4M322.7 180.6v.7M322.7 184.4v.1M322.8 198v2.2h.7v-2.2"/>
<path d="M323 198h2.2M323 195.6h2.2M323 195.6v2.4M323.6 181.2h.4M323.6 180.6v.7M323.6 184.4v.1M323.7 181.2v.1M323.7 184.4v.1M324.7 181.2h.7M324.7 180.6v3.8M324.7 184.4l.4-.4 .3 .4M324.7 181.3l.4 .4 .3-.4"/>
<path d="M324.9 181.5v2.7M325.2 197.2l-.7 .8M325.2 198h1.6M325.2 195.6h1.6M325.2 195.6v2.4M325.2 181.5v2.7M325.4 184.4h3.1M325.4 180.6v3.8M326 184.4v.1M326.1 180.6v.7h1.7v-.7M326.1 181.2h.4M326.5 180.6v.7"/>
<path d="M326.5 184.4v.1M326.6 198v2.2h.7v-2.2M326.8 198h2.3M326.8 195.6h2.3M326.8 195.6v2.4M326.9 195.6l-.1 .1M327.4 181.2h.4M327.4 180.6v.7M327.4 184.4v.1M328.5 181.2h.7M328.5 180.6v3.8M328.5 184.4l.4-.4 .3 .4"/>
<path d="M328.5 181.3l.4 .4 .3-.4M328.7 181.5v2.7M329.1 197.9l-.1 .1M329.1 198h1.5M329.1 195.6h1.5M329.1 195.6v2.4M329.1 181.5v2.7M329.2 184.4h3.1M329.2 180.6v3.8M329.9 180.6v.7h1.8v-.7M329.9 181.2h.4M330.3 180.6v.7"/>
<path d="M330.3 184.4v.1M330.4 198v2.2h.8v-2.2M330.6 198h2.3M330.6 195.6h2.3M330.6 195.6v2.4M331.2 181.2h.5M331.2 180.6v.7M331.2 184.4v.1M331.4 195.6l-.8 .8M331.7 184.4v.1M332.3 180.6v3.8M332.3 181.3l.4 .4 .4-.4"/>
<path d="M332.3 184.4l.4-.4 .4 .4M332.5 181.5v2.7M332.9 198h1.5M332.9 195.6h1.5M332.9 195.6v2.4M332.9 181.5v2.7M333.1 180.6v3.8M333.7 180.6v.7h1.8v-.7M334.1 180.6v.7M334.1 184.4v.1M334.2 198v2.2h.8v-2.2M334.4 198h2.3"/>
<path d="M334.4 195.6h2.3M334.4 195.6v2.4M335.1 180.6v.7M335.1 184.4v.1M335.9 195.6l-1.5 1.5M336.1 180.6v.7h.4v3.1h-3.4M336.7 198h1.5M336.7 195.6h1.5M336.7 195.6v2.4M338.2 198h2.3M338.2 195.6h2.3M338.2 195.6v2.4"/>
<path d="M339.3 194.9l-.1 .7M339.3 184.5h11.5M339.3 184.4h3.5M339.7 180.6v.7h-.4M339.7 181.2h-.4v14.4M340.4 180.6v.7h1.7v-.7M340.4 181.2h.1M340.4 195.6l-2.2 2.1M340.4 180.6l.2 .7M340.5 198h1.5M340.5 195.6h1.5M340.5 195.6v2.4"/>
<path d="M340.8 180.6v.7M340.8 184.4v.1M340.9 198v2.2h.7v-2.2M341.7 181.2h.4M341.7 180.6v.7M341.7 184.4v.1M342 198h2.3M342 195.6h2.3M342 195.6v2.4M342.8 181.2h.7M342.8 180.6v3.8M342.8 184.4l.4-.4 .3 .4"/>
<path d="M342.8 181.3l.4 .4 .3-.4M343 181.5v2.7M343.3 181.5v2.7M343.5 184.4h3.1M343.5 180.6v3.8M344.2 180.6v.7h1.7v-.7M344.2 181.2h.4M344.3 196.1l-1.8 1.9M344.3 198h1.5M344.3 195.6h1.5M344.3 195.6v2.4M344.6 180.6v.7"/>
<path d="M344.6 184.4v.1M344.7 198v2.2h.7v-2.2M345.5 181.2h.4M345.5 180.6v.7M345.5 184.4v.1M345.8 198h2.3M345.8 195.6h2.3M345.8 195.6v2.4M346.6 184.4l.4-.4 .3 .4h3.5M346.6 181.2h.7M346.6 180.6v3.8M346.6 181.3l.4 .4 .3-.4"/>
<path d="M346.8 181.5v2.7M347.2 181.5v2.7M347.3 180.6v3.9M347.3 198v3M348 180.6v.7h1.7v-.7M348 181.2h.4M348.1 196.8l-1.1 1.2M348.1 198h1.5M348.1 195.6h1.5M348.1 195.6v2.4M348.4 180.6v.7M348.4 184.4v.1"/>
<path d="M348.5 198v2.2h.7v-2.2M349.3 181.2h.4M349.3 180.6v.7M349.3 184.4v.1M349.6 195.6h20.2v2.4h-20.2M349.6 195.6v2.4M350.4 180.6v.7h.4M350.4 181.2h.4M350.8 184.6h5.7M350.8 180.6v15M350.8 198v3M353.9 195.6l-2.4 2.4"/>
<path d="M353.9 195.1h1.8M353.9 187.3h2.6M353.9 193.7h1.8v1.9M354.4 195.1v.5M354.6 198v7.6M355.3 195.1v.5M355.7 195.4h.8M355.7 194.2h.8M355.7 194h.8M356.5 186.4h-2.6v9.2M356.5 180.6v15M358.3 195.6l-2.4 2.4"/>
<path d="M362.8 195.6l-2.4 2.4M364 193.7l.3 .2v1.1M364 191.4l.4 .2v.9l-.4 .1M364 189.6h8.7M364 195.5h.3M364 186.4h8.7v3.2M364 180.6v15M364 181.2h1.3M364.3 195h1.5M364.3 195v.6M365.3 180.6v5.8M365.3 184.6h6.8"/>
<path d="M365.8 194.1v.9M365.8 194.1h.1v1.4h-.1M365.8 195v.6M365.9 195.4h.9M366.7 193.8l.3 .3v.9M366.7 193.8l-.7 .1-.2 .2M366.7 186.4v3.2M366.7 193.8v1.6M367 195h1.5M367 194.9h-.2v.6h.2M367 195v.6M367.3 195.6l-2.4 2.4"/>
<path d="M367.7 199.6l-2.4 2.5M367.7 198v3.8h5.9M367.7 184.6v1.8M368.5 195v-3.3a.36 .36 0 0 1 .5-.2 .36 .36 0 0 1 .1 .6v3.4M368.5 195.5h.6M368.5 194.9h.6M368.5 195v.6M368.6 186.4v3.2M368.6 191.5v3.4M369.8 197.5l-.4 .5M370.9 186.4v3.2M371.7 186.1h.4"/>
<path d="M371.7 195.5v6.3M371.7 184.6v1.8M372.7 186.9h.9v14.9M372.7 189.6v5.9h-3.6M29.5 209.4a3.7 3.7 0 0 1 .2-2.9 10 10 0 0 1 5.6-2.3l6.9-.5h188.3a22.2 22.2 0 0 1 12.1 2.4 3 3 0 0 1 .6 3.3M29.5 209.4h213.7M98.3 200.2h33.3M186.9 200.2h7.6M287.4 203.7l-5.6 5.5M291.9 203.7l-5.8 5.7M296.3 203.7l-5.7 5.7M299.3 200.2h1.6"/>
<path d="M299.3 200.2l-1.9 2.3M299.8 200.2l-2.4 2.4M301.6 202.9l-6.5 6.5M303.9 201.8h2.3M306.7 202.3l-7.1 7.1M310.8 202.7l-6.7 6.7M310.8 203.7h4.7M312.4 205.6l-3.8 3.8M316.9 205.6l-3.8 3.8M321.4 205.6l-3.8 3.8M325.9 205.6l-2.1 2M327 200.2v5.4"/>
<path d="M327 201h23.9v2.7M330.4 205.6l-2.1 2M334.9 205.6l-2.1 2M339.3 205.6l-2 2M343.8 205.6l-2 2M345.1 200.2v.8M348.3 205.6l-3.8 3.8M352.8 205.6l-3.8 3.8M354.6 203.7h-5.6v1.9M357.3 205.6l-3.8 3.8M361.8 205.6l-3.8 3.8M370.1 201.8l-7.6 7.6"/>
<path d="M373.6 202.7l-6.6 6.7M377.2 203.7l-5.7 5.7M381.7 203.7l-5.8 5.7M386.1 203.7l-5.7 5.7M389.3 205l-4.4 4.4"/>
<circle cx="41.1" cy="53.4" r="2.59"/>
<circle cx="36.4" cy="63.9" r="5.7"/>
<circle cx="36.4" cy="63.9" r="2.97"/>
<circle cx="54.5" cy="62" r="5.7"/>
<circle cx="54.5" cy="62" r="2.45"/>
<circle cx="64.9" cy="77.2" r=".76"/>
<circle cx="68.8" cy="77.2" r=".76"/>
<circle cx="69.7" cy="68.6" r="4.2"/>
<circle cx="156.4" cy="69.6" r=".76"/>
<circle cx="156.4" cy="73.4" r=".76"/>
<circle cx="156.4" cy="77.2" r=".76"/>
<circle cx="160.2" cy="69.6" r=".76"/>
<circle cx="160.2" cy="73.4" r=".76"/>
<circle cx="160.2" cy="77.2" r=".76"/>
<circle cx="165.9" cy="74.4" r=".74"/>
<circle cx="165.9" cy="70.6" r=".74"/>
<circle cx="165.9" cy="78.2" r=".74"/>
<circle cx="218.3" cy="62" r="2.45"/>
<circle cx="218.3" cy="62" r="5.7"/>
<circle cx="156.4" cy="81" r=".76"/>
<circle cx="156.4" cy="92.5" r=".76"/>
<circle cx="156.4" cy="84.8" r=".76"/>
<circle cx="156.4" cy="96.3" r=".76"/>
<circle cx="156.4" cy="88.7" r=".76"/>
<circle cx="160.2" cy="92.5" r=".76"/>
<circle cx="160.2" cy="84.8" r=".76"/>
<circle cx="160.2" cy="81" r=".76"/>
<circle cx="160.2" cy="96.3" r=".76"/>
<circle cx="160.2" cy="88.7" r=".76"/>
<circle cx="165.9" cy="82" r=".74"/>
<circle cx="203.1" cy="96.3" r=".74"/>
<circle cx="203.1" cy="88.7" r=".74"/>
<circle cx="203.1" cy="92.5" r=".74"/>
<circle cx="206.9" cy="96.3" r=".74"/>
<circle cx="206.9" cy="88.7" r=".74"/>
<circle cx="206.9" cy="92.5" r=".74"/>
<circle cx="36.4" cy="102" r="2.97"/>
<circle cx="36.4" cy="102" r="5.7"/>
<circle cx="41.1" cy="113.3" r="2.59"/>
<circle cx="54.5" cy="103.9" r="5.7"/>
<circle cx="54.5" cy="103.9" r="2.45"/>
<circle cx="102.1" cy="113.4" r=".76"/>
<circle cx="105.9" cy="113.4" r=".76"/>
<circle cx="109.7" cy="113.4" r=".76"/>
<circle cx="113.5" cy="113.4" r=".76"/>
<circle cx="163.1" cy="107.7" r="4.2"/>
<circle cx="218.3" cy="103.9" r="2.45"/>
<circle cx="218.3" cy="103.9" r="5.7"/>
<circle cx="202.1" cy="190.9" r="3.9"/>
<circle cx="202.1" cy="190.9" r="1.24"/>
</g>
<text font-size="5.4" x="416.5" y="249.1">A</text>
<g font-size="3.9">
<text x="169.9" y="157">A</text>
<text x="169.9" y="215.8">A</text>
<text x="323.5" y="217.5">SECTION A-A</text>
</g>
<g font-size="3.9" fill="#808080">
<text x="393.1" y="171.2">.291</text>
<text x="383.2" y="175.8">Max. clerance</text>
<text x="253.1" y="191.3">Stack height</text>
<text x="261" y="186.7">.394</text>
</g>
<g font-size="3.5">
<text x="394.1" y="225.3">Benoit Frigon</text>
<text x="394.1" y="228.8">www.frigon.info</text>
<text x="419.3" y="259.7">B</text>
</g>
<g font-size="3.2">
<text x="316.7" y="238.4">ALARM CLOCK V3</text>
<text x="316.7" y="247.3">PSU PCB</text>
<text x="316.7" y="250.8">CLEARANCE</text>
<text x="316.7" y="259.7">CLKV3-PC-07</text>
<text x="353.3" y="259.7">CLKV3-DWG-16</text>
<text x="387.6" y="259.7">INCHES</text>
<text x="317" y="268.2">PCB FR4 - 1.6mm</text>
</g>
<g font-size="2.8">
<text x="31" y="8.5">1</text>
<text x="85.1" y="8.5">2</text>
<text x="137.3" y="8.5">3</text>
<text x="189.7" y="8.5">4</text>
<text x="242.1" y="8.5">5</text>
<text x="294.4" y="8.5">6</text>
<text x="347.6" y="8.5">7</text>
<text x="400.3" y="8.5">8</text>
<text x="423.8" y="27.2">A</text>
<text x="6.7" y="71.8">B</text>
<text x="423.8" y="72.8">B</text>
<text x="6.4" y="118.6">C</text>
<text x="423.5" y="118.9">C</text>
<text x="6.5" y="162.1">D</text>
<text x="423.4" y="163">D</text>
<text x="6.7" y="207.9">E</text>
<text x="423.7" y="204.9">E</text>
<text x="313.1" y="234.6">PROJECT</text>
<text x="313.3" y="243.2">TITLE</text>
<text x="414.5" y="243.6">REV</text>
<text x="6.7" y="253.8">F</text>
<text x="313.7" y="255.3">PART #</text>
<text x="351" y="255.3">DOCUMENT #</text>
<text x="386.8" y="255.3">UNITS</text>
<text x="416.7" y="255.3">SIZE</text>
<text x="11.4" y="268.4">FILE : clkv3-dwg-16_psu-pcb</text>
<text x="313.7" y="264.6">MATERIAL</text>
<text x="372.6" y="264.5">FINISH</text>
<text x="375.5" y="267.9">--</text>
<text x="32.7" y="273.3">1</text>
<text x="85.7" y="273.3">2</text>
<text x="137.6" y="273.3">3</text>
<text x="189.6" y="273.3">4</text>
<text x="243.2" y="273.2">5</text>
<text x="313.7" y="273.3">DATE</text>
<text x="324.5" y="273.3">12/13/2018</text>
<text x="344.1" y="273.1">APVD BY :</text>
<text x="383" y="273.1">SCALE</text>
<text x="393.8" y="273.1">3:2</text>
<text x="404.9" y="273.1">SHEET 3 OF 3</text>
</g>
<text font-size="2.7" x="251.7" y="235.2">NOTES :</text>
<text font-size="2.5" x="6.4" y="27">A</text>
</svg>
